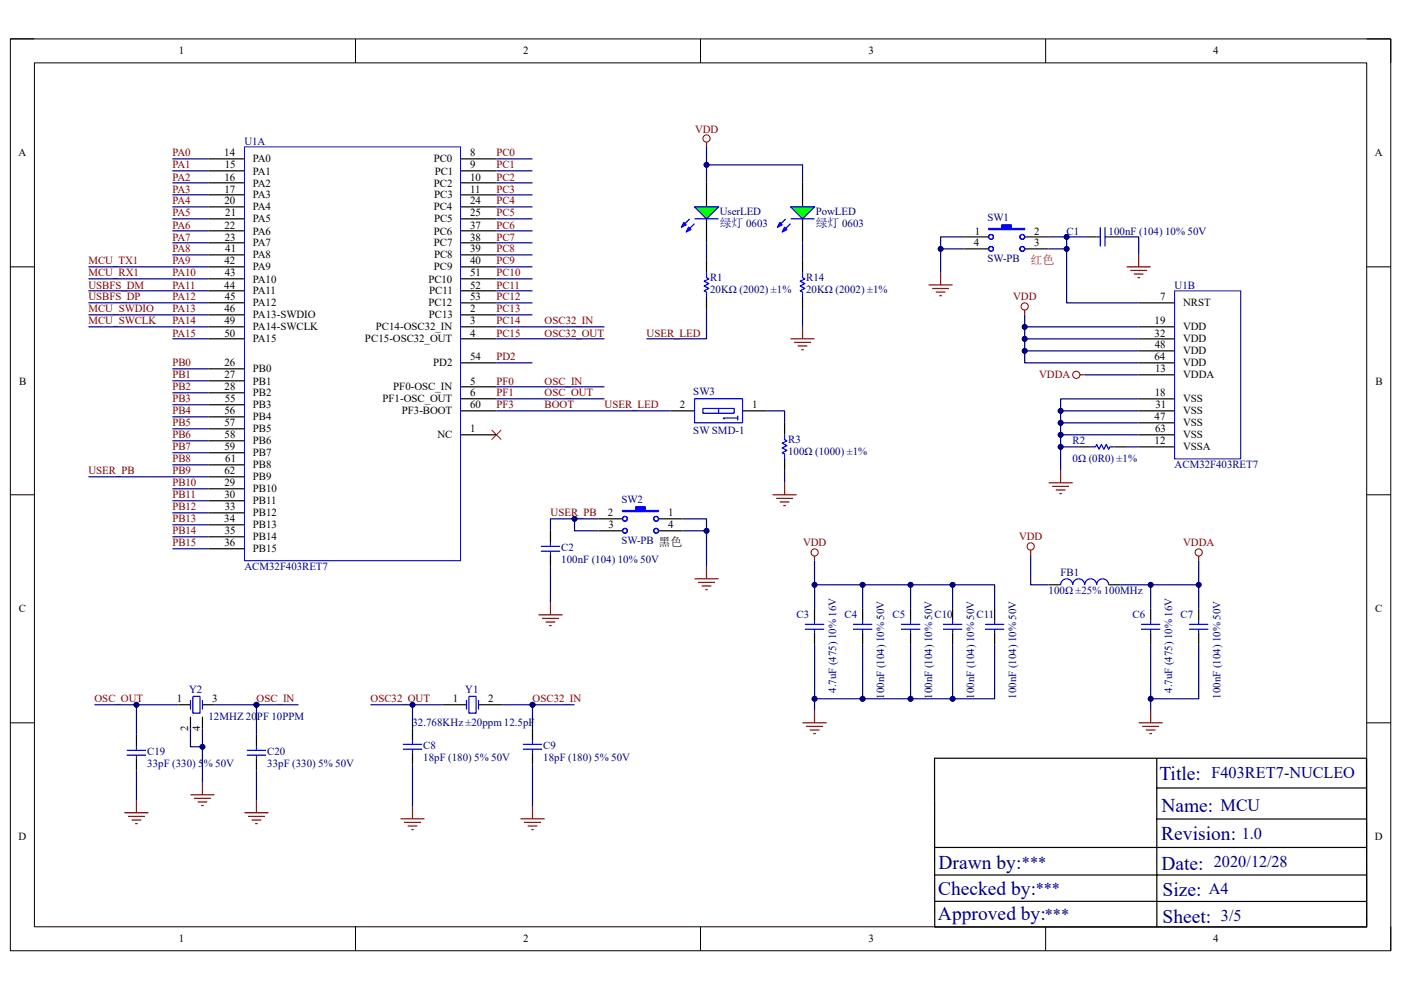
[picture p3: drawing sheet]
<svg xmlns="http://www.w3.org/2000/svg" width="297mm" height="210mm" viewBox="0 0 297 210" stroke-linecap="round" stroke-linejoin="round" font-family="sans-serif">
<path d="M2.2 8.3h292.7v193.4h-292.7z" fill="none" stroke="#000" stroke-width=".21"/>
<path d="M7.3 13.3h282.5v183.3h-282.5z" fill="#fff"/>
<g fill="none" stroke="#000" stroke-width=".21">
<path d="M2.2 8.2h5.1M7.3 13.3h282.5v183.3h-282.5zM75.4 8.3v5M148.5 8.3v5M221.7 8.3v5M289.8 8.3h5.1v5M2.2 56.6h5.1M289.8 56.6h5.1M2.2 104.9h5.1M289.8 104.9h5.1M2.2 153.3h5.1M289.8 153.3h5.1"/>
<path d="M75.4 196.6v5.1M148.5 196.6v5.1M221.7 196.6v5.1M294.9 196.6v5.1"/>
</g>
<g fill="none" stroke="#000" stroke-width=".25">
<path d="M172.7 129.1v2.6M172.7 134.2v2.6M182.9 129.1v2.6M182.9 134.2v2.6M193.1 129.1v2.6M193.1 134.2v2.6M93.8 149.5h5.1M101.4 149.5h5.1M198.2 179.7h91.5M245.3 160.8v35.8M245.3 173.7h44.4M245.4 167.1h44.3"/>
<path d="M289.7 160.8h-91.6l.1 35.8h91.6l-.1-35.7M198.2 185.6h47M198.2 191.2h47M245.4 185.6h44.4M245.4 191.2h44.4"/>
</g>
<g fill="none" stroke="#00f" stroke-width=".25">
<path d="M170.7 133.5h4M170.7 132.4h4M172.7 131.7v.7M172.7 133.5v.7M180.8 132.4h4.1M180.8 133.5h4.1M182.9 131.7v.7M182.9 133.5v.7M191 132.4h4.1M191 133.5h4.1M193.1 131.7v.7M193.1 133.5v.7"/>
<path d="M98.9 148.5v2M99.4 147.7h1.5v3.6h-1.5zM101.4 148.5v2"/>
</g>
<path d="M172.7 117.9v1M170.2 153.3h5.1M170.9 154.1h3.6M171.7 154.8h2M172.4 155.6h.5M172.7 150.7v2.6" fill="none" stroke="#800000" stroke-width=".25"/>
<circle cx="172.7" cy="117.2" r=".76" fill="none" stroke="#800000" stroke-width=".21"/>
<circle cx="54.4" cy="149.5" r=".51" fill="#000080"/>
<circle cx="54.4" cy="149.5" r=".51" fill="none" stroke="#000080" stroke-width=".21"/>
<circle cx="112.9" cy="149.5" r=".51" fill="#000080"/>
<circle cx="112.9" cy="149.5" r=".51" fill="none" stroke="#000080" stroke-width=".21"/>
<path d="M126.9 110h5.1M139.6 110h5.1" fill="none" stroke="#000" stroke-width=".25"/>
<path d="M132 108.3h2.8v-.8h2v.8h2.8v.2h-7.6z" fill-rule="evenodd" fill="#00f"/>
<g fill="none" stroke="#00f" stroke-width=".25">
<path d="M114.7 115.9h4.1M114.7 116.9h4.1M116.7 115.1v.8M116.7 116.9v.8M132 108.3h2.8v-.8h2v.8h2.8v.2h-7.6zM241.9 132.4h4.1M241.9 133.5h4.1M244 131.7v.7M244 133.5v.7M252.1 132.4h4.1M252.1 133.5h4.1M254.1 131.7v.7"/>
<path d="M254.1 133.5v.7"/>
<circle cx="132.5" cy="112.6" r=".51"/>
<circle cx="132.5" cy="110" r=".51"/>
<circle cx="139.1" cy="110" r=".51"/>
<circle cx="139.1" cy="112.6" r=".51"/>
</g>
<path d="M149.8 38.8v5.1M149.8 46.4v5.1M116.7 112.6v2.5M116.7 117.7v2.5M126.9 112.6h5.1M139.6 112.6h5.1M244 129.1v2.6M244 134.2v2.6M254.1 129.1v2.6M254.1 134.2v2.6" fill="none" stroke="#000" stroke-width=".25"/>
<g fill="none" stroke="#800000" stroke-width=".21">
<circle cx="149.8" cy="29.4" r=".77"/>
<circle cx="218.5" cy="115.9" r=".76"/>
<circle cx="254.1" cy="117.2" r=".76"/>
</g>
<path d="M149.8 30.1v1.1M218.5 116.7v1M254.1 117.9v1.1M241.4 153.3h5.1M242.2 154.1h3.5M242.9 154.8h2.1M243.7 155.6h.5M244 150.8v2.5" fill="none" stroke="#800000" stroke-width=".25"/>
<path d="M147.3 43.9h5.1l-2.6 2.5z" fill="#0f0"/>
<path d="M146.2 46.4l-1.7 1.8M147.3 43.9h5.1l-2.6 2.5zM147.3 47.4l-1.8 1.8" fill="none" stroke="#00f" stroke-width=".25"/>
<path d="M146 48.2l.5 .5-1 .5z" fill="#00f"/>
<path d="M146 48.2l.5 .5-1 .5z" fill="none" stroke="#00f" stroke-width=".25"/>
<path d="M145 47.2l.5 .5-1 .5z" fill="#00f"/>
<path d="M145 47.2l.5 .5-1 .5zM147.3 46.4h5.1" fill="none" stroke="#00f" stroke-width=".25"/>
<path d="M170.2 38.8v5.1M170.2 46.4v5.1" fill="none" stroke="#000" stroke-width=".25"/>
<path d="M167.6 43.9h5.1l-2.5 2.5z" fill="#0f0"/>
<path d="M166.6 46.4l-1.8 1.8M167.6 43.9h5.1l-2.5 2.5zM167.6 47.4l-1.8 1.8" fill="none" stroke="#00f" stroke-width=".25"/>
<path d="M166.3 48.2l.6 .5-1.1 .5z" fill="#00f"/>
<path d="M166.3 48.2l.6 .5-1.1 .5z" fill="none" stroke="#00f" stroke-width=".25"/>
<path d="M165.3 47.2l.5 .5-1 .5z" fill="#00f"/>
<g fill="none" stroke="#00f" stroke-width=".25">
<path d="M149.8 57.9v1l.5 .2-1 .5 1 .6-1 .5 1 .5-1 .5 .5 .2v1.1M165.3 47.2l.5 .5-1 .5zM167.6 46.4h5.1M170.2 57.9v1l.5 .2-1.1 .5 1.1 .6-1.1 .5 1.1 .5-1.1 .5 .6 .2v1.1M232.5 50.2h.8M233.3 48.2v4.1M234.3 50.2h.8M234.3 48.2v4.1M147.3 84.6h10.1v5.1h-10.1zM149 86.6h6.7v1.1h-6.7zM152.4 86.6v1.1M156.4 88.7h-3l.2 .2"/>
<path d="M156.4 88.2v1M166.3 92.2v1l.6 .3-1.1 .5 1.1 .5-1.1 .5 1.1 .5-1.1 .5 .5 .3v1M224.9 124a1.28 1.28 0 0 1 1.3-1.2 1.28 1.28 0 0 1 1.2 1.2 1.27 1.27 0 0 1 1.3-1.2 1.27 1.27 0 0 1 1.3 1.2 1.27 1.27 0 0 1 1.2-1.2 1.27 1.27 0 0 1 1.3 1.2 1.27 1.27 0 0 1 1.3-1.2 1.27 1.27 0 0 1 1.3 1.2M85.4 157.9h4.1M85.4 158.9h4.1M87.5 157.1v.8M87.5 158.9v.8M110.9 158.9h4M110.9 157.9h4M112.9 157.1v.8M112.9 158.9v.8"/>
</g>
<g fill="none" stroke="#800000" stroke-width=".25">
<path d="M199.4 57.9v2.5M238.9 56.6h5.1M239.6 57.4h3.6M240.4 58.1h2M241.2 58.9h.5M241.4 54.1v2.5M167.6 71.9h5.1M168.4 72.6h3.5M169.1 73.4h2.1M169.9 74.2h.5M170.2 69.3v2.6M196.9 60.4h5.1"/>
<path d="M197.7 61.2h3.5M198.4 62h2M199.2 62.7h.5M217.3 65.8v1M163.8 104.9h5.1M164.6 105.7h3.5M165.3 106.5h2.1M166.1 107.2h.5M166.3 102.4v2.5M114.2 130.4h5.1M114.9 131.2h3.6M115.7 131.9h2"/>
<path d="M116.5 132.7h.5M116.7 127.8v2.6"/>
</g>
<g fill="none" stroke="#000" stroke-width=".25">
<path d="M149.8 55.3v2.6M170.2 55.3v2.6M204.5 50.2h5.1M217.3 50.2h5M230 50.2h2.5M235.1 50.2h2.5M149.8 63v2.5M170.2 63v2.5M142.2 87.1h5.1M157.4 87.1h5.1M166.3 89.7v2.5M166.3 97.3v2.6"/>
<path d="M222.3 124h2.6M235.1 124h2.5M87.5 154.6v2.5M87.5 159.7v2.5M112.9 154.6v2.5M112.9 159.7v2.5"/>
</g>
<path d="M104.2 91.2l2.1 2M106.3 91.2l-2.1 2" fill="none" stroke="#f00" stroke-width=".21"/>
<circle cx="217.3" cy="65" r=".76" fill="none" stroke="#800000" stroke-width=".21"/>
<path d="M209.6 48.5h2.8v-.8h2v.8h2.9v.2h-7.7z" fill-rule="evenodd" fill="#00f"/>
<g fill="none" stroke="#00f" stroke-width=".25">
<path d="M209.6 48.5h2.8v-.8h2v.8h2.9v.2h-7.7zM231.2 94.8h1.1l.2-.5 .5 1 .5-1 .5 1 .5-1 .6 1 .2-.5h1M199.9 132.4h4.1M199.9 133.5h4.1M202 131.7v.7M202 133.5v.7M208.8 132.4h4.1M208.8 133.5h4.1M210.9 131.7v.7M210.9 133.5v.7M26.9 159.2h4.1M28.9 158.4v.8"/>
<path d="M40.4 148.5v2M40.9 147.7h1.5v3.6h-1.5zM42.9 148.5v2M52.3 159.2h4.1M54.4 158.4v.8M26.9 160.2h4.1M28.9 160.2v.7M52.3 160.2h4.1M54.4 160.2v.7"/>
<circle cx="210.1" cy="52.8" r=".51"/>
<circle cx="210.1" cy="50.2" r=".51"/>
<circle cx="216.7" cy="50.2" r=".51"/>
<circle cx="216.7" cy="52.8" r=".51"/>
</g>
<g fill="none" stroke="#000" stroke-width=".25">
<path d="M204.5 52.8h5.1M217.3 52.8h5M228.7 94.8h2.5M236.3 94.8h2.6M202 129.1v2.6M202 134.2v2.6M210.9 129.1v2.6M210.9 134.2v2.6M28.9 155.9v2.5M37.8 149.5h2.6M40.4 152v2.6M42.9 149.5h2.6"/>
<path d="M42.9 152v2.6M54.4 155.9v2.5M28.9 160.9v2.6M54.4 160.9v2.6"/>
</g>
<g fill="none" stroke="#800000" stroke-width=".25">
<path d="M229 79.5h1M224.9 99.9v2.5M222.3 102.4h5.1M223.1 103.2h3.5M223.9 103.9h2M224.6 104.7h.5M147.3 122.8h5.1M148 123.5h3.6M148.8 124.3h2M149.5 125.1h.5M149.8 120.2v2.6M26.4 172.4h5.1"/>
<path d="M27.2 173.2h3.5M27.9 173.9h2M28.7 174.7h.5M28.9 169.8v2.6M40.4 168.6h5.1M41.1 169.3h3.6M41.9 170.1h2M42.7 170.9h.5M42.9 166v2.6M51.8 172.4h5.1M52.6 173.2h3.6M53.4 173.9h2"/>
<path d="M54.1 174.7h.5M54.4 169.8v2.6M84.9 173.7h5.1M85.7 174.4h3.5M86.4 175.2h2.1M87.2 176h.5M87.5 171.1v2.6M110.4 173.7h5.1M111.1 174.4h3.6M111.9 175.2h2M112.6 176h.6M112.9 171.1v2.6"/>
</g>
<circle cx="228.2" cy="79.5" r=".76" fill="none" stroke="#800000" stroke-width=".21"/>
<path d="M254.1 119v5" fill="none" stroke="#000080" stroke-width=".25"/>
<circle cx="254.1" cy="124" r=".51" fill="#000080"/>
<circle cx="254.1" cy="124" r=".51" fill="none" stroke="#000080" stroke-width=".21"/>
<path d="M18.8 59.1h25.4M18.8 56.6h25.4M18.8 69.3h25.4M18.8 66.8h25.4M18.8 64.2h25.4M18.8 61.7h25.4M18.8 101.1h25.4M20 149.5h17.8" fill="none" stroke="#000080" stroke-width=".25"/>
<circle cx="28.9" cy="149.5" r=".51" fill="#000080"/>
<circle cx="28.9" cy="149.5" r=".51" fill="none" stroke="#000080" stroke-width=".21"/>
<g fill="none" stroke="#000080" stroke-width=".25">
<path d="M36.6 38.8h7.6M36.6 36.2h7.6M36.6 33.7h7.6M36.6 54.1h7.6M36.6 51.5h7.6M36.6 49h7.6M36.6 46.4h7.6M36.6 43.9h7.6M36.6 41.3h7.6M36.6 78.2h7.6M36.6 71.9h7.6M36.6 98.6h7.6"/>
<path d="M36.6 96h7.6M36.6 93.5h7.6M36.6 91h7.6M36.6 88.4h7.6M36.6 85.9h7.6M36.6 83.3h7.6M36.6 80.8h7.6M36.6 116.4h7.6M36.6 113.9h7.6M36.6 111.3h7.6M36.6 108.8h7.6M36.6 106.2h7.6"/>
<path d="M36.6 103.7h7.6M40.4 154.6v3.8h2.5v-3.8"/>
</g>
<circle cx="42.9" cy="158.4" r=".51" fill="#000080"/>
<circle cx="42.9" cy="158.4" r=".51" fill="none" stroke="#000080" stroke-width=".21"/>
<path d="M45.5 149.5h8.9" fill="none" stroke="#000080" stroke-width=".25"/>
<circle cx="54.4" cy="149.5" r=".51" fill="#000080"/>
<circle cx="54.4" cy="149.5" r=".51" fill="none" stroke="#000080" stroke-width=".21"/>
<path d="M63.3 149.5h-8.9v6.4" fill="none" stroke="#000080" stroke-width=".25"/>
<circle cx="54.4" cy="149.5" r=".51" fill="#000080"/>
<circle cx="54.4" cy="149.5" r=".51" fill="none" stroke="#000080" stroke-width=".21"/>
<path d="M78.5 149.5h15.3" fill="none" stroke="#000080" stroke-width=".25"/>
<circle cx="87.5" cy="149.5" r=".51" fill="#000080"/>
<circle cx="87.5" cy="149.5" r=".51" fill="none" stroke="#000080" stroke-width=".21"/>
<g fill="none" stroke="#000080" stroke-width=".25">
<path d="M105.3 38.8h7.6M105.3 36.2h7.6M105.3 33.7h7.6M105.3 51.5h7.6M105.3 49h7.6M105.3 46.4h7.6M105.3 43.9h7.6M105.3 41.3h7.6M105.3 77h7.6M105.3 66.8h7.6M105.3 71.9h22.9M105.3 69.3h22.9"/>
<path d="M105.3 87.1h36.9M105.3 84.6h22.9M105.3 82h22.9M106.5 149.5h15.3"/>
</g>
<circle cx="112.9" cy="149.5" r=".51" fill="#000080"/>
<circle cx="112.9" cy="149.5" r=".51" fill="none" stroke="#000080" stroke-width=".21"/>
<path d="M121.8 110h-5.1v2.6" fill="none" stroke="#000080" stroke-width=".25"/>
<circle cx="121.8" cy="110" r=".51" fill="#000080"/>
<circle cx="121.8" cy="110" r=".51" fill="none" stroke="#000080" stroke-width=".21"/>
<path d="M126.9 110h-5.1v2.6h5.1" fill="none" stroke="#000080" stroke-width=".25"/>
<circle cx="121.8" cy="110" r=".51" fill="#000080"/>
<circle cx="121.8" cy="110" r=".51" fill="none" stroke="#000080" stroke-width=".21"/>
<path d="M149.8 65.5v6.4h-12.7M144.7 110h5.1v2.6h-5.1" fill="none" stroke="#000080" stroke-width=".25"/>
<circle cx="149.8" cy="112.6" r=".51" fill="#000080"/>
<circle cx="149.8" cy="112.6" r=".51" fill="none" stroke="#000080" stroke-width=".21"/>
<path d="M149.8 35h20.4v3.8" fill="none" stroke="#000080" stroke-width=".25"/>
<circle cx="149.8" cy="35" r=".51" fill="#000080"/>
<circle cx="149.8" cy="35" r=".51" fill="none" stroke="#000080" stroke-width=".21"/>
<path d="M162.5 87.1h3.8v2.6M172.7 136.8v11.4h10.2v-11.4" fill="none" stroke="#000080" stroke-width=".25"/>
<circle cx="182.9" cy="148.2" r=".52" fill="#000080"/>
<circle cx="182.9" cy="148.2" r=".52" fill="none" stroke="#000080" stroke-width=".21"/>
<circle cx="172.7" cy="148.2" r=".51" fill="#000080"/>
<circle cx="172.7" cy="148.2" r=".51" fill="none" stroke="#000080" stroke-width=".21"/>
<path d="M172.7 129.1v-5.1h10.2v5.1" fill="none" stroke="#000080" stroke-width=".25"/>
<circle cx="172.7" cy="124" r=".51" fill="#000080"/>
<circle cx="172.7" cy="124" r=".51" fill="none" stroke="#000080" stroke-width=".21"/>
<circle cx="182.9" cy="124" r=".51" fill="#000080"/>
<circle cx="182.9" cy="124" r=".51" fill="none" stroke="#000080" stroke-width=".21"/>
<path d="M193.1 136.8v11.4h-10.2" fill="none" stroke="#000080" stroke-width=".25"/>
<circle cx="193.1" cy="148.2" r=".51" fill="#000080"/>
<circle cx="193.1" cy="148.2" r=".51" fill="none" stroke="#000080" stroke-width=".21"/>
<circle cx="182.9" cy="148.2" r=".52" fill="#000080"/>
<circle cx="182.9" cy="148.2" r=".52" fill="none" stroke="#000080" stroke-width=".21"/>
<path d="M182.9 124h10.2v5.1" fill="none" stroke="#000080" stroke-width=".25"/>
<circle cx="182.9" cy="124" r=".51" fill="#000080"/>
<circle cx="182.9" cy="124" r=".51" fill="none" stroke="#000080" stroke-width=".21"/>
<circle cx="193.1" cy="124" r=".51" fill="#000080"/>
<circle cx="193.1" cy="124" r=".51" fill="none" stroke="#000080" stroke-width=".21"/>
<path d="M202 136.8v11.4h-8.9" fill="none" stroke="#000080" stroke-width=".25"/>
<circle cx="202" cy="148.2" r=".51" fill="#000080"/>
<circle cx="202" cy="148.2" r=".51" fill="none" stroke="#000080" stroke-width=".21"/>
<circle cx="193.1" cy="148.2" r=".51" fill="#000080"/>
<circle cx="193.1" cy="148.2" r=".51" fill="none" stroke="#000080" stroke-width=".21"/>
<path d="M193.1 124h8.9v5.1" fill="none" stroke="#000080" stroke-width=".25"/>
<circle cx="202" cy="124" r=".51" fill="#000080"/>
<circle cx="202" cy="124" r=".51" fill="none" stroke="#000080" stroke-width=".21"/>
<circle cx="193.1" cy="124" r=".51" fill="#000080"/>
<circle cx="193.1" cy="124" r=".51" fill="none" stroke="#000080" stroke-width=".21"/>
<path d="M199.4 52.8h5.1" fill="none" stroke="#000080" stroke-width=".25"/>
<circle cx="199.4" cy="52.8" r=".51" fill="#000080"/>
<circle cx="199.4" cy="52.8" r=".51" fill="none" stroke="#000080" stroke-width=".21"/>
<path d="M204.5 50.2h-5.1v7.7" fill="none" stroke="#000080" stroke-width=".25"/>
<circle cx="199.4" cy="52.8" r=".51" fill="#000080"/>
<circle cx="199.4" cy="52.8" r=".51" fill="none" stroke="#000080" stroke-width=".21"/>
<path d="M210.9 136.8v11.4h-8.9" fill="none" stroke="#000080" stroke-width=".25"/>
<circle cx="202" cy="148.2" r=".51" fill="#000080"/>
<circle cx="202" cy="148.2" r=".51" fill="none" stroke="#000080" stroke-width=".21"/>
<path d="M202 124h8.9v5.1" fill="none" stroke="#000080" stroke-width=".25"/>
<circle cx="202" cy="124" r=".51" fill="#000080"/>
<circle cx="202" cy="124" r=".51" fill="none" stroke="#000080" stroke-width=".21"/>
<path d="M217.3 74.4v2.6h24.1" fill="none" stroke="#000080" stroke-width=".25"/>
<circle cx="217.3" cy="74.4" r=".51" fill="#000080"/>
<circle cx="217.3" cy="74.4" r=".51" fill="none" stroke="#000080" stroke-width=".21"/>
<path d="M217.3 71.9v2.5h24.1" fill="none" stroke="#000080" stroke-width=".25"/>
<circle cx="217.3" cy="74.4" r=".51" fill="#000080"/>
<circle cx="217.3" cy="74.4" r=".51" fill="none" stroke="#000080" stroke-width=".21"/>
<circle cx="217.3" cy="71.9" r=".51" fill="#000080"/>
<circle cx="217.3" cy="71.9" r=".51" fill="none" stroke="#000080" stroke-width=".21"/>
<path d="M217.3 66.8v5.1h24.1" fill="none" stroke="#000080" stroke-width=".25"/>
<circle cx="217.3" cy="71.9" r=".51" fill="#000080"/>
<circle cx="217.3" cy="71.9" r=".51" fill="none" stroke="#000080" stroke-width=".21"/>
<circle cx="217.3" cy="69.3" r=".51" fill="#000080"/>
<circle cx="217.3" cy="69.3" r=".51" fill="none" stroke="#000080" stroke-width=".21"/>
<path d="M217.3 69.3h24.1" fill="none" stroke="#000080" stroke-width=".25"/>
<circle cx="217.3" cy="69.3" r=".51" fill="#000080"/>
<circle cx="217.3" cy="69.3" r=".51" fill="none" stroke="#000080" stroke-width=".21"/>
<path d="M222.3 52.8h3.8M218.5 117.7v6.3h3.8" fill="none" stroke="#000080" stroke-width=".25"/>
<circle cx="226.1" cy="52.8" r=".51" fill="#000080"/>
<circle cx="226.1" cy="52.8" r=".51" fill="none" stroke="#000080" stroke-width=".21"/>
<path d="M222.3 50.2h7.7" fill="none" stroke="#000080" stroke-width=".25"/>
<circle cx="226.1" cy="50.2" r=".51" fill="#000080"/>
<circle cx="226.1" cy="50.2" r=".51" fill="none" stroke="#000080" stroke-width=".21"/>
<path d="M224.9 94.8h3.8" fill="none" stroke="#000080" stroke-width=".25"/>
<circle cx="224.9" cy="94.8" r=".51" fill="#000080"/>
<circle cx="224.9" cy="94.8" r=".51" fill="none" stroke="#000080" stroke-width=".21"/>
<path d="M224.9 92.2h16.5" fill="none" stroke="#000080" stroke-width=".25"/>
<circle cx="224.9" cy="92.2" r=".51" fill="#000080"/>
<circle cx="224.9" cy="92.2" r=".51" fill="none" stroke="#000080" stroke-width=".21"/>
<path d="M241.4 89.7h-16.5v10.2" fill="none" stroke="#000080" stroke-width=".25"/>
<circle cx="224.9" cy="94.8" r=".51" fill="#000080"/>
<circle cx="224.9" cy="94.8" r=".51" fill="none" stroke="#000080" stroke-width=".21"/>
<circle cx="224.9" cy="92.2" r=".51" fill="#000080"/>
<circle cx="224.9" cy="92.2" r=".51" fill="none" stroke="#000080" stroke-width=".21"/>
<circle cx="224.9" cy="89.7" r=".51" fill="#000080"/>
<circle cx="224.9" cy="89.7" r=".51" fill="none" stroke="#000080" stroke-width=".21"/>
<path d="M241.4 87.1h-16.5v2.6" fill="none" stroke="#000080" stroke-width=".25"/>
<circle cx="224.9" cy="87.1" r=".51" fill="#000080"/>
<circle cx="224.9" cy="87.1" r=".51" fill="none" stroke="#000080" stroke-width=".21"/>
<circle cx="224.9" cy="89.7" r=".51" fill="#000080"/>
<circle cx="224.9" cy="89.7" r=".51" fill="none" stroke="#000080" stroke-width=".21"/>
<path d="M241.4 84.6h-16.5v2.5" fill="none" stroke="#000080" stroke-width=".25"/>
<circle cx="224.9" cy="87.1" r=".51" fill="#000080"/>
<circle cx="224.9" cy="87.1" r=".51" fill="none" stroke="#000080" stroke-width=".21"/>
<path d="M226.1 50.2v14h15.3" fill="none" stroke="#000080" stroke-width=".25"/>
<circle cx="226.1" cy="52.8" r=".51" fill="#000080"/>
<circle cx="226.1" cy="52.8" r=".51" fill="none" stroke="#000080" stroke-width=".21"/>
<circle cx="226.1" cy="50.2" r=".51" fill="#000080"/>
<circle cx="226.1" cy="50.2" r=".51" fill="none" stroke="#000080" stroke-width=".21"/>
<path d="M230 79.5h11.4M237.6 124h6.4" fill="none" stroke="#000080" stroke-width=".25"/>
<circle cx="244" cy="124" r=".51" fill="#000080"/>
<circle cx="244" cy="124" r=".51" fill="none" stroke="#000080" stroke-width=".21"/>
<path d="M237.6 50.2h3.8v3.9M238.9 94.8h2.5M244 136.8v11.4h10.1v-11.4" fill="none" stroke="#000080" stroke-width=".25"/>
<circle cx="244" cy="148.2" r=".51" fill="#000080"/>
<circle cx="244" cy="148.2" r=".51" fill="none" stroke="#000080" stroke-width=".21"/>
<path d="M244 129.1v-5.1h10.1v5.1" fill="none" stroke="#000080" stroke-width=".25"/>
<circle cx="244" cy="124" r=".51" fill="#000080"/>
<circle cx="244" cy="124" r=".51" fill="none" stroke="#000080" stroke-width=".21"/>
<circle cx="254.1" cy="124" r=".51" fill="#000080"/>
<circle cx="254.1" cy="124" r=".51" fill="none" stroke="#000080" stroke-width=".21"/>
<path d="M28.9 149.5v6.4M28.9 163.5v6.3" fill="none" stroke="#000080" stroke-width=".25"/>
<circle cx="28.9" cy="149.5" r=".51" fill="#000080"/>
<circle cx="28.9" cy="149.5" r=".51" fill="none" stroke="#000080" stroke-width=".21"/>
<path d="M42.9 158.4v7.6" fill="none" stroke="#000080" stroke-width=".25"/>
<circle cx="42.9" cy="158.4" r=".51" fill="#000080"/>
<circle cx="42.9" cy="158.4" r=".51" fill="none" stroke="#000080" stroke-width=".21"/>
<path d="M87.5 149.5v5.1M54.4 163.5v6.3M87.5 162.2v8.9" fill="none" stroke="#000080" stroke-width=".25"/>
<circle cx="87.5" cy="149.5" r=".51" fill="#000080"/>
<circle cx="87.5" cy="149.5" r=".51" fill="none" stroke="#000080" stroke-width=".21"/>
<path d="M112.9 149.5v5.1M112.9 162.2v8.9" fill="none" stroke="#000080" stroke-width=".25"/>
<circle cx="112.9" cy="149.5" r=".51" fill="#000080"/>
<circle cx="112.9" cy="149.5" r=".51" fill="none" stroke="#000080" stroke-width=".21"/>
<path d="M149.8 112.6v7.6M116.7 120.2v7.6" fill="none" stroke="#000080" stroke-width=".25"/>
<circle cx="149.8" cy="112.6" r=".51" fill="#000080"/>
<circle cx="149.8" cy="112.6" r=".51" fill="none" stroke="#000080" stroke-width=".21"/>
<path d="M149.8 31.2v7.6M149.8 51.5v3.8" fill="none" stroke="#000080" stroke-width=".25"/>
<circle cx="149.8" cy="35" r=".51" fill="#000080"/>
<circle cx="149.8" cy="35" r=".51" fill="none" stroke="#000080" stroke-width=".21"/>
<path d="M170.2 51.5v3.8M170.2 65.5v3.8M166.3 99.9v2.5M172.7 148.2v2.5" fill="none" stroke="#000080" stroke-width=".25"/>
<circle cx="172.7" cy="148.2" r=".51" fill="#000080"/>
<circle cx="172.7" cy="148.2" r=".51" fill="none" stroke="#000080" stroke-width=".21"/>
<path d="M172.7 118.9v5.1" fill="none" stroke="#000080" stroke-width=".25"/>
<circle cx="172.7" cy="124" r=".51" fill="#000080"/>
<circle cx="172.7" cy="124" r=".51" fill="none" stroke="#000080" stroke-width=".21"/>
<path d="M244 148.2v2.6" fill="none" stroke="#000080" stroke-width=".25"/>
<circle cx="244" cy="148.2" r=".51" fill="#000080"/>
<circle cx="244" cy="148.2" r=".51" fill="none" stroke="#000080" stroke-width=".21"/>
<path d="M241.4 64.2h7.6M241.4 79.5h7.6M241.4 71.9h7.6M241.4 77h7.6M241.4 69.3h7.6M241.4 74.4h7.6M241.4 94.8h7.6M241.4 87.1h7.6M241.4 92.2h7.6M241.4 89.7h7.6M241.4 84.6h7.6" fill="none" stroke="#000" stroke-width=".25"/>
<path d="M249 61.7h14.1v35.6h-14.1z" fill="none" stroke="#00f" stroke-width=".21"/>
<path d="M51.8 31.2h45.8v87.7h-45.8z" fill="#fff"/>
<path d="M51.8 31.2h45.8v87.7h-45.8z" fill="none" stroke="#00f" stroke-width=".21"/>
<g fill="none" stroke="#000" stroke-width=".25">
<path d="M44.2 33.7h7.6M44.2 36.2h7.6M44.2 38.8h7.6M97.6 33.7h7.7M97.6 36.2h7.7M97.6 38.8h7.7M44.2 41.3h7.6M44.2 43.9h7.6M44.2 46.4h7.6M44.2 49h7.6M44.2 51.5h7.6M44.2 54.1h7.6"/>
<path d="M44.2 56.6h7.6M44.2 59.1h7.6M97.6 41.3h7.7M97.6 43.9h7.7M97.6 46.4h7.7M97.6 49h7.7M97.6 51.5h7.7M97.6 54.1h7.7M97.6 56.6h7.7M97.6 59.1h7.7M44.2 61.7h7.6M44.2 64.2h7.6"/>
<path d="M44.2 66.8h7.6M44.2 69.3h7.6M44.2 71.9h7.6M44.2 78.2h7.6M97.6 61.7h7.7M97.6 64.2h7.7M97.6 66.8h7.7M97.6 69.3h7.7M97.6 71.9h7.7M97.6 77h7.7M44.2 80.8h7.6M44.2 83.3h7.6"/>
<path d="M44.2 98.6h7.6M44.2 85.9h7.6M44.2 88.4h7.6M44.2 91h7.6M44.2 93.5h7.6M44.2 96h7.6M97.6 82h7.7M97.6 84.6h7.7M97.6 87.1h7.7M97.6 92.2h7.7M44.2 103.7h7.6M44.2 106.2h7.6"/>
<path d="M44.2 101.1h7.6M44.2 108.8h7.6M44.2 111.3h7.6M44.2 113.9h7.6M44.2 116.4h7.6"/>
</g>
<path d="M105.3 54.1h7.6M105.3 59.1h7.6M105.3 56.6h7.6M105.3 64.2h7.6M105.3 61.7h7.6" fill="none" stroke="#000080" stroke-width=".25"/>
<g font-size="4.1" fill="#000080">
<text x="245.8" y="165.5">Title:</text>
<text x="246.2" y="172.1">Name:</text>
<text x="246.2" y="178.2">Revision:</text>
<text x="199" y="184.3">Drawn by:</text>
<text x="246.2" y="184.5">Date:</text>
<text x="198.9" y="189.9">Checked by:</text>
<text x="246.5" y="190.1">Size:</text>
<text x="198.9" y="195.2">Approved by:</text>
<text x="246.5" y="195.8">Sheet:</text>
</g>
<text font-size="3.7" fill="#000080" x="258.8" y="171.9">MCU</text>
<g font-size="3.5" fill="#000080">
<text x="256.8" y="165.1">F403RET7-NUCLEO</text>
<text x="263.3" y="177.9">1.0</text>
<text x="216.7" y="184.1">***</text>
<text x="257.3" y="183.8">2020/12/28</text>
<text x="219.6" y="189.7">***</text>
<text x="256.3" y="189.5">A4</text>
<text x="221.5" y="195.1">***</text>
<text x="258.9" y="195.4">3/5</text>
</g>
<g font-size="2.5" fill="#000080">
<text x="152.6" y="48.1">绿灯 0603</text>
<text x="172.9" y="48.1">绿灯 0603</text>
</g>
<text font-size="2.5" fill="#f00" x="218.5" y="56">红色</text>
<g font-size="2.3">
<text x="37.9" y="11.6">1</text>
<text x="110.9" y="11.6">2</text>
<text x="184.1" y="11.6">3</text>
<text x="257.2" y="11.6">4</text>
<text x="3.9" y="33.2">A</text>
<text x="47.6" y="33.2">14</text>
<text x="47.6" y="35.7">15</text>
<text x="53.6" y="34.5">PA0</text>
<text x="92" y="34.5">PC0</text>
<text x="99.7" y="35.7">9</text>
<text x="99.7" y="33.2">8</text>
<text x="291.5" y="33.2">A</text>
<text x="47.6" y="38.3">16</text>
<text x="47.6" y="40.8">17</text>
<text x="53.6" y="37">PA1</text>
<text x="53.6" y="39.6">PA2</text>
<text x="92" y="39.6">PC2</text>
<text x="92.2" y="37">PC1</text>
<text x="99.7" y="40.8">11</text>
<text x="99.7" y="38.3">10</text>
<text x="47.6" y="43.4">20</text>
<text x="47.8" y="45.9">21</text>
<text x="53.6" y="42.1">PA3</text>
<text x="53.6" y="44.6">PA4</text>
<text x="53.6" y="47.2">PA5</text>
<text x="92" y="44.6">PC4</text>
<text x="92" y="47.2">PC5</text>
<text x="92.1" y="42.1">PC3</text>
<text x="99.7" y="45.9">25</text>
<text x="99.7" y="43.4">24</text>
<text x="47.6" y="48.5">22</text>
<text x="47.7" y="51">23</text>
<text x="47.8" y="53.6">41</text>
<text x="53.6" y="49.7">PA6</text>
<text x="53.6" y="52.3">PA7</text>
<text x="92" y="49.7">PC6</text>
<text x="92" y="52.3">PC7</text>
<text x="99.7" y="53.6">39</text>
<text x="99.7" y="51">38</text>
<text x="99.7" y="48.5">37</text>
<text x="206.5" y="52.3">4</text>
<text x="206.7" y="49.7">1</text>
<text x="219.3" y="49.7">2</text>
<text x="219.3" y="52.3">3</text>
<text x="47.6" y="56.1">42</text>
<text x="47.7" y="58.6">43</text>
<text x="53.6" y="54.8">PA8</text>
<text x="53.6" y="57.4">PA9</text>
<text x="53.6" y="59.9">PA10</text>
<text x="90.8" y="59.9">PC10</text>
<text x="92" y="57.4">PC9</text>
<text x="92" y="54.8">PC8</text>
<text x="99.7" y="58.6">51</text>
<text x="99.7" y="56.1">40</text>
<text x="47.6" y="61.2">44</text>
<text x="47.6" y="63.7">45</text>
<text x="53.6" y="62.5">PA11</text>
<text x="53.6" y="65">PA12</text>
<text x="90.8" y="65">PC12</text>
<text x="91" y="62.5">PC11</text>
<text x="99.7" y="61.2">52</text>
<text x="99.7" y="63.7">53</text>
<text x="246" y="63.7">7</text>
<text x="250.8" y="65">NRST</text>
<text x="47.6" y="66.3">46</text>
<text x="47.6" y="68.8">49</text>
<text x="47.6" y="71.4">50</text>
<text x="53.6" y="67.5">PA13-SWDIO</text>
<text x="53.6" y="70.1">PA14-SWCLK</text>
<text x="79.7" y="70.1">PC14-OSC32_IN</text>
<text x="90.9" y="67.5">PC13</text>
<text x="99.7" y="68.8">3</text>
<text x="99.7" y="66.3">2</text>
<text x="99.7" y="71.4">4</text>
<text x="244.8" y="71.4">32</text>
<text x="244.8" y="68.8">19</text>
<text x="250.8" y="70.1">VDD</text>
<text x="47.6" y="77.7">26</text>
<text x="53.6" y="72.6">PA15</text>
<text x="77.4" y="72.6">PC15-OSC32_OUT</text>
<text x="91.9" y="77.7">PD2</text>
<text x="99.7" y="76.5">54</text>
<text x="244.8" y="76.5">64</text>
<text x="244.8" y="73.9">48</text>
<text x="250.8" y="72.6">VDD</text>
<text x="250.8" y="77.7">VDD</text>
<text x="250.8" y="75.2">VDD</text>
<text x="4" y="81.6">B</text>
<text x="47.6" y="80.3">27</text>
<text x="47.6" y="82.8">28</text>
<text x="53.6" y="79">PB0</text>
<text x="53.6" y="81.6">PB1</text>
<text x="83.4" y="82.8">PF0-OSC_IN</text>
<text x="99.7" y="81.6">5</text>
<text x="244.9" y="79">13</text>
<text x="250.8" y="80.3">VDDA</text>
<text x="291.6" y="81.6">B</text>
<text x="47.6" y="87.9">56</text>
<text x="47.6" y="85.4">55</text>
<text x="53.6" y="84.1">PB2</text>
<text x="53.6" y="86.6">PB3</text>
<text x="53.6" y="89.2">PB4</text>
<text x="81.1" y="85.4">PF1-OSC_OUT</text>
<text x="85.2" y="87.9">PF3-BOOT</text>
<text x="99.7" y="84.1">6</text>
<text x="99.7" y="86.6">60</text>
<text x="144.2" y="86.6">2</text>
<text x="159.5" y="86.6">1</text>
<text x="244.8" y="89.2">47</text>
<text x="244.8" y="84.1">18</text>
<text x="245" y="86.6">31</text>
<text x="250.8" y="87.9">VSS</text>
<text x="250.8" y="85.4">VSS</text>
<text x="47.6" y="90.4">57</text>
<text x="47.6" y="95.5">59</text>
<text x="47.6" y="93">58</text>
<text x="53.6" y="91.7">PB5</text>
<text x="53.6" y="94.3">PB6</text>
<text x="92.7" y="93">NC</text>
<text x="99.7" y="91.7">1</text>
<text x="244.8" y="94.3">12</text>
<text x="244.9" y="91.7">63</text>
<text x="250.8" y="95.5">VSSA</text>
<text x="250.8" y="93">VSS</text>
<text x="250.8" y="90.4">VSS</text>
<text x="47.6" y="100.6">62</text>
<text x="47.8" y="98.1">61</text>
<text x="53.6" y="99.4">PB8</text>
<text x="53.6" y="101.9">PB9</text>
<text x="53.6" y="96.8">PB7</text>
<text x="47.6" y="103.2">29</text>
<text x="47.6" y="105.7">30</text>
<text x="53.6" y="104.5">PB10</text>
<text x="53.6" y="107">PB11</text>
<text x="47.6" y="110.8">34</text>
<text x="47.6" y="113.3">35</text>
<text x="47.7" y="108.3">33</text>
<text x="53.6" y="109.5">PB12</text>
<text x="53.6" y="112.1">PB13</text>
<text x="128.9" y="109.5">2</text>
<text x="129" y="112.1">3</text>
<text x="141.6" y="109.5">1</text>
<text x="141.6" y="112.1">4</text>
<text x="47.6" y="115.9">36</text>
<text x="53.6" y="114.6">PB14</text>
<text x="53.6" y="117.2">PB15</text>
<text x="4" y="129.9">C</text>
<text x="291.6" y="129.9">C</text>
<text x="37.5" y="149">1</text>
<text x="45" y="149">3</text>
<text x="96" y="149">1</text>
<text x="103.5" y="149">2</text>
<text x="39.9" y="155.1" transform="rotate(-90 39.9 155.1)">2</text>
<text x="42.4" y="155.1" transform="rotate(-90 42.4 155.1)">4</text>
<text x="4" y="178.2">D</text>
<text x="291.5" y="178.2">D</text>
<text x="37.9" y="199.9">1</text>
<text x="110.9" y="199.9">2</text>
<text x="184.1" y="199.9">3</text>
<text x="257.2" y="199.9">4</text>
</g>
<g font-size="2.3" fill="#800000">
<text x="147.4" y="28.1">VDD</text>
<text x="36.6" y="33.2">PA0</text>
<text x="36.6" y="35.7">PA1</text>
<text x="105.3" y="33.2">PC0</text>
<text x="105.3" y="35.7">PC1</text>
<text x="36.6" y="38.3">PA2</text>
<text x="36.6" y="40.8">PA3</text>
<text x="105.3" y="38.3">PC2</text>
<text x="105.3" y="40.8">PC3</text>
<text x="36.6" y="43.4">PA4</text>
<text x="36.6" y="45.9">PA5</text>
<text x="105.3" y="43.4">PC4</text>
<text x="105.3" y="45.9">PC5</text>
<text x="36.6" y="48.5">PA6</text>
<text x="36.6" y="51">PA7</text>
<text x="36.6" y="53.6">PA8</text>
<text x="105.3" y="48.5">PC6</text>
<text x="105.3" y="51">PC7</text>
<text x="105.3" y="53.6">PC8</text>
<text x="18.7" y="56.1">MCU_TX1</text>
<text x="18.7" y="58.6">MCU_RX1</text>
<text x="36.6" y="56.1">PA9</text>
<text x="36.6" y="58.6">PA10</text>
<text x="105.3" y="58.6">PC10</text>
<text x="105.3" y="56.1">PC9</text>
<text x="18.7" y="61.2">USBFS_DM</text>
<text x="18.7" y="63.7">USBFS_DP</text>
<text x="36.6" y="61.2">PA11</text>
<text x="36.6" y="63.7">PA12</text>
<text x="105.3" y="61.2">PC11</text>
<text x="105.3" y="63.7">PC12</text>
<text x="214.8" y="63.7">VDD</text>
<text x="18.7" y="66.3">MCU_SWDIO</text>
<text x="18.7" y="68.8">MCU_SWCLK</text>
<text x="36.6" y="66.3">PA13</text>
<text x="36.6" y="68.8">PA14</text>
<text x="36.6" y="71.4">PA15</text>
<text x="105.3" y="66.3">PC13</text>
<text x="105.3" y="68.8">PC14</text>
<text x="105.3" y="71.4">PC15</text>
<text x="115.4" y="68.8">OSC32_IN</text>
<text x="115.4" y="71.4">OSC32_OUT</text>
<text x="137.1" y="71.4">USER_LED</text>
<text x="36.6" y="77.7">PB0</text>
<text x="105.3" y="76.5">PD2</text>
<text x="36.6" y="82.8">PB2</text>
<text x="36.6" y="80.3">PB1</text>
<text x="105.3" y="81.6">PF0</text>
<text x="115.4" y="81.6">OSC_IN</text>
<text x="220.3" y="80.3">VDDA</text>
<text x="36.6" y="87.9">PB4</text>
<text x="36.6" y="85.4">PB3</text>
<text x="105.3" y="84.1">PF1</text>
<text x="105.3" y="86.6">PF3</text>
<text x="115.4" y="84.1">OSC_OUT</text>
<text x="115.4" y="86.6">BOOT</text>
<text x="128.2" y="86.6">USER_LED</text>
<text x="36.6" y="90.4">PB5</text>
<text x="36.6" y="93">PB6</text>
<text x="36.6" y="95.5">PB7</text>
<text x="18.7" y="100.6">USER_PB</text>
<text x="36.6" y="98.1">PB8</text>
<text x="36.6" y="100.6">PB9</text>
<text x="36.6" y="103.2">PB10</text>
<text x="36.6" y="105.7">PB11</text>
<text x="36.6" y="108.3">PB12</text>
<text x="36.6" y="110.8">PB13</text>
<text x="36.6" y="113.3">PB14</text>
<text x="116.7" y="109.5">USER_PB</text>
<text x="36.6" y="115.9">PB15</text>
<text x="170.3" y="115.9">VDD</text>
<text x="216.1" y="114.6">VDD</text>
<text x="250.8" y="115.9">VDDA</text>
<text x="20" y="149">OSC_OUT</text>
<text x="54.4" y="149">OSC_IN</text>
<text x="78.5" y="149">OSC32_OUT</text>
<text x="112.9" y="149">OSC32_IN</text>
</g>
<g font-size="2.3" fill="#000080">
<text x="51.8" y="30.6">U1A</text>
<text x="152.6" y="45.7">UserLED</text>
<text x="172.9" y="45.7">PowLED</text>
<text x="209.3" y="46.9">SW1</text>
<text x="226.1" y="49.7">C1</text>
<text x="235.1" y="49.7">100nF (104) 10% 50V</text>
<text x="150.6" y="59.7">R1</text>
<text x="170.9" y="59.7">R14</text>
<text x="209.3" y="55.6">SW-PB</text>
<text x="150.6" y="62.2">20KΩ (2002) ±1%</text>
<text x="170.9" y="62.2">20KΩ (2002) ±1%</text>
<text x="249" y="61.2">U1B</text>
<text x="147" y="83.8">SW3</text>
<text x="147" y="92">SW SMD-1</text>
<text x="167.1" y="94">R3</text>
<text x="227.4" y="94.3">R2</text>
<text x="167.1" y="96.6">100Ω (1000) ±1%</text>
<text x="227.4" y="98.1">0Ω (0R0) ±1%</text>
<text x="249" y="99.4">ACM32F403RET7</text>
<text x="131.7" y="106.7">SW2</text>
<text x="119" y="116.9">C2</text>
<text x="119" y="119.5">100nF (104) 10% 50V</text>
<text x="131.7" y="115.4">SW-PB 黑色</text>
<text x="51.8" y="121">ACM32F403RET7</text>
<text x="224.9" y="122.3">FB1</text>
<text x="168.9" y="131.2">C3</text>
<text x="179.1" y="131.2">C4</text>
<text x="189.2" y="131.2">C5</text>
<text x="198.1" y="131.2">C10</text>
<text x="207" y="131.2">C11</text>
<text x="222.3" y="126.1">100Ω ±25% 100MHz</text>
<text x="240.1" y="131.2">C6</text>
<text x="250.3" y="131.2">C7</text>
<text x="40.1" y="146.9">Y2</text>
<text x="98.7" y="146.9">Y1</text>
<text x="177.3" y="146.9" transform="rotate(-90 177.3 146.9)">4.7uF (475) 10% 16V</text>
<text x="187.5" y="148.2" transform="rotate(-90 187.5 148.2)">100nF (104) 10% 50V</text>
<text x="197.7" y="148.2" transform="rotate(-90 197.7 148.2)">100nF (104) 10% 50V</text>
<text x="206.6" y="148.2" transform="rotate(-90 206.6 148.2)">100nF (104) 10% 50V</text>
<text x="215.5" y="148.2" transform="rotate(-90 215.5 148.2)">100nF (104) 10% 50V</text>
<text x="248.6" y="146.9" transform="rotate(-90 248.6 146.9)">4.7uF (475) 10% 16V</text>
<text x="258.7" y="148.2" transform="rotate(-90 258.7 148.2)">100nF (104) 10% 50V</text>
<text x="44.2" y="152.8">12MHZ 20PF 10PPM</text>
<text x="87.5" y="154.1">32.768KHz ±20ppm 12.5pF</text>
<text x="31.2" y="160.2">C19</text>
<text x="56.7" y="160.2">C20</text>
<text x="89.7" y="158.9">C8</text>
<text x="89.7" y="161.5">18pF (180) 5% 50V</text>
<text x="115.2" y="158.9">C9</text>
<text x="115.2" y="161.5">18pF (180) 5% 50V</text>
<text x="31.2" y="162.7">33pF (330) 5% 50V</text>
<text x="56.7" y="162.7">33pF (330) 5% 50V</text>
</g>
</svg>
